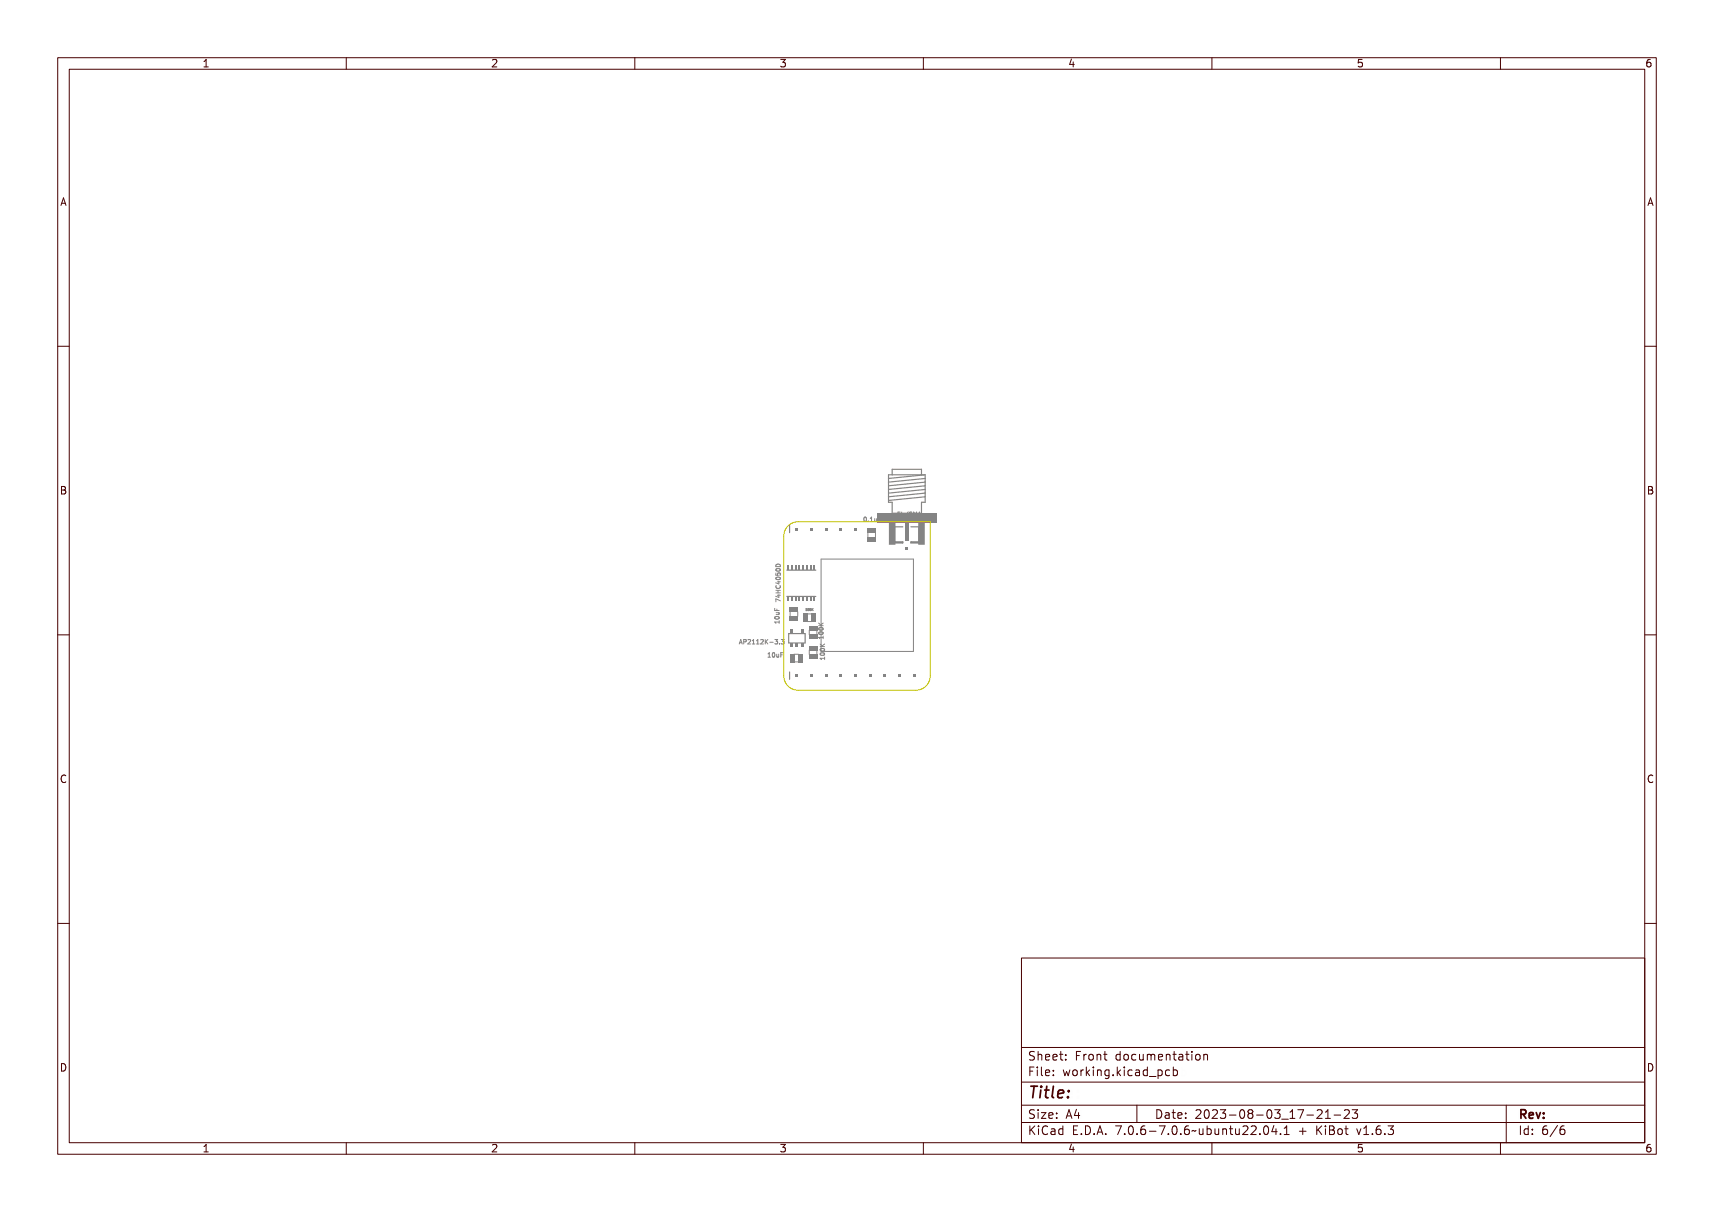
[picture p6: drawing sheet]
<svg xmlns="http://www.w3.org/2000/svg" width="297mm" height="210mm" viewBox="0 0 297 210" stroke-linecap="round" stroke-linejoin="round" font-family="sans-serif">
<g fill="none" stroke="#848484" stroke-width=".17">
<path d="M134.5 97.9a.42 .42 0 0 1 .5-.1 .42 .42 0 0 1 .2 .4h-.8zM134.6 99.6l.4-.1 .2 .1a.37 .37 0 0 1-.3 .4 .37 .37 0 0 1-.4-.4zM134.6 99.7a.34 .34 0 0 1 .6 .1 .34 .34 0 0 1-.6-.1zM134.6 99l.3-.1a.35 .35 0 0 1 .3 .5h-.7zM134.6 99h.4l.2 .3h-.6zM149.6 89.7h.1a.37 .37 0 0 1 .4 .3 .37 .37 0 0 1-.4 .4l-.1-.2zM149.8 89.7a.31 .31 0 0 1 .2 .3 .31 .31 0 0 1-.2 .3zM150.4 90.3h.1v.1h-.1zM150.9 89.7l.3-.1v.7l.1 .1h-.4l.2-.1v-.6l-.2 .1zM151.5 89.8h.1l.1 .5 .2-.5v.6l-.1-.1a.18 .18 0 0 1-.2 .1 .18 .18 0 0 1-.1-.2zM152.1 89.6h.5l-.4 .1v.3h.3h-.3v.4h-.1zM154.9 89l.1 .4h.3"/>
<path d="M155.3 89v.5M155.6 89l.2 .4 .2-.4v.5l-.1-.1a.17 .17 0 0 1-.2 .1 .17 .17 0 0 1-.1-.2zM156.2 88.8h.4l-.3 .1v.2h.3l-.3 .1v.3h-.1zM156.8 88.8h.1v.6l.4 .1h-.5zM157.7 88.8h.1l-.4 .8zM158 88.8h.4v.1h-.3v.1a.27 .27 0 0 1 .3 .3 .27 .27 0 0 1-.4 .2v-.1h.1a.16 .16 0 0 0 .2-.2 .16 .16 0 0 0-.2-.1zM158.5 88.8h.2l.1 .3 .1-.3h.1v.7v-.6l-.2 .3-.2-.3v.6h-.1zM159.3 88.8h.1l.3 .7-.2-.2h-.2l-.2 .2zM159.4 88.9l.1 .3h-.2zM128.2 110.9h.2l.2 .7-.2-.2h-.2l-.2 .2zM128.3 110.9l.1 .4h-.2zM128.7 110.9h.2a.24 .24 0 0 1 .3 .3 .24 .24 0 0 1-.4 .1v.3h-.1z"/>
<path d="M128.8 110.9h.1a.14 .14 0 0 1 .2 .2 .14 .14 0 0 1-.2 .1h-.1zM129.3 110.9h.1a.29 .29 0 0 1 .4 .2 .29 .29 0 0 1-.3 .3l-.1 .1 .4 .1h-.5l.4-.5-.1-.2-.3 .1zM130 110.9h.3v.6l.1 .1h-.4l.2-.1v-.5h-.2zM130.6 110.9h.3v.6l.1 .1h-.4l.2-.1v-.5h-.2zM131.2 110.9h.1a.29 .29 0 0 1 .3 .2 .29 .29 0 0 1-.2 .3l-.1 .1 .4 .1h-.5l.3-.5v-.2l-.3 .1zM131.8 110.9h.1v.3l.5-.3-.3 .3 .3 .4h-.2l-.2-.4-.1 .4h-.1zM132.5 111.3l.3 .1zM133.1 110.9a.21 .21 0 0 1 .3 0 .21 .21 0 0 1 0 .3 .23 .23 0 0 1 0 .4 .23 .23 0 0 1-.3-.1h.1a.17 .17 0 0 0 .2-.1 .17 .17 0 0 0-.2-.1v-.1a.16 .16 0 0 0 .2-.1 .16 .16 0 0 0-.1-.2 .16 .16 0 0 0-.2 .1zM133.4 113.2l.3-.1v.7l.2 .1h-.5l.2-.1v-.6l-.2 .1zM133.9 111.5h.1v.1h-.1zM134.1 113.2a.37 .37 0 0 1 .4 .3 .37 .37 0 0 1-.4 .4l-.1-.2zM134.2 113.2a.31 .31 0 0 1 .2 .3 .31 .31 0 0 1-.2 .3z"/>
<path d="M134.3 107.8h.7v-.2v.4v-.1h-.6v.2h-.1zM134.3 105.7l.1 .4h.2l.1-.3v.3h.3v.1h-.7zM134.3 110.9h.1a.21 .21 0 0 1 .3 0 .21 .21 0 0 1-.1 .3 .23 .23 0 0 1 .1 .4 .23 .23 0 0 1-.4-.1h.1a.17 .17 0 0 0 .3-.1 .17 .17 0 0 0-.3-.1v-.1a.16 .16 0 0 0 .2-.1 .16 .16 0 0 0-.1-.2 .16 .16 0 0 0-.2 .1zM134.4 107.1l.4-.1 .2 .1a.37 .37 0 0 1-.3 .4 .37 .37 0 0 1-.4-.4zM134.4 107.2a.34 .34 0 0 1 .6 .1 .34 .34 0 0 1-.6-.1zM134.5 106.4h.5v.1a.18 .18 0 0 1 .1 .2 .18 .18 0 0 1-.3 .1h-.3v-.1h.4v-.2h-.4zM134.5 103.9l.7 .2v.1l-.6-.2-.1 .3zM134.5 103.3l.6-.1 .1 .2h-.1v.3h-.1l-.5-.3zM134.5 102.6h.7v.1h-.3v.3h.3v.1h-.7v-.1h.3v-.3h-.3zM134.5 101.5l.6-.1 .1 .2h-.1v.3h-.1l-.5-.3zM134.5 100.2l.1 .3h.2a.25 .25 0 0 1 .1-.3 .25 .25 0 0 1 .3 .1 .25 .25 0 0 1-.1 .3 .2 .2 0 0 0 .1-.3 .2 .2 0 0 0-.3 0 .2 .2 0 0 0 0 .3h-.4zM134.5 102h.1a.26 .26 0 0 0 .3 .4 .26 .26 0 0 0 .2-.4h.1a.37 .37 0 0 1-.3 .5 .37 .37 0 0 1-.4-.5z"/>
<path d="M134.6 100.8h.4l.2 .1a.37 .37 0 0 1-.3 .3 .37 .37 0 0 1-.4-.3zM134.6 100.9a.34 .34 0 0 1 .6 .2 .34 .34 0 0 1-.6-.2zM134.6 103.4h.4v.3zM134.6 101.6h.4v.2zM134.7 113.3l.2 .5 .2-.5v.6l-.1-.1a.18 .18 0 0 1-.2 .1 .18 .18 0 0 1-.1-.2zM135.3 113.1h.4l-.3 .1v.3h.3h-.3v.4h-.1zM135.4 110.8h.5l-.3 .3 .2 .1v.3h-.4M139.6 105.8h.2M139.7 105.4l-.1 .1M139.9 105.5h.1l.1 .3h-.2zM140.2 105.5l.1 .3zM140.5 105.5l.1 .3z"/>
<path d="M140.7 105.5l.1 .1 .2-.1-.1 .1 .1 .2-.2-.2-.1 .2zM141.9 109.9h.7l.1-.2v.5l-.1-.2h-.6v.2h-.1zM141.9 107.8l.3 .3 .5-.3v.1l-.4 .3 .4 .1h-.8h.3zM142 110.5l.1 .2M142 109.2l.5-.1 .2 .2a.37 .37 0 0 1-.4 .3 .37 .37 0 0 1-.4-.3zM142 108.6l.5-.1 .2 .1a.37 .37 0 0 1-.4 .4 .37 .37 0 0 1-.4-.4zM142 109.3a.34 .34 0 0 1 .6 .1 .34 .34 0 0 1-.6-.1zM142 108.7a.34 .34 0 0 1 .6 .1 .34 .34 0 0 1-.6-.1zM142.1 111.6l.5 .4M142.2 114.1h.6l.1-.2v.4l-.1-.1h-.5v.1h-.1zM142.2 112l.3 .3 .4-.3v.1l-.4 .2 .4 .1v.1h-.7v-.1h.3zM142.2 113.4l.5-.1 .2 .1a.37 .37 0 0 1-.4 .4 .37 .37 0 0 1-.3-.4z"/>
<path d="M142.2 112.7h.5l.2 .1a.37 .37 0 0 1-.4 .4 .37 .37 0 0 1-.3-.4zM142.2 113.5a.34 .34 0 0 1 .6 .1 .34 .34 0 0 1-.6-.1zM142.2 112.8a.34 .34 0 0 1 .6 .2 .34 .34 0 0 1-.6-.2zM142.6 110.2v.5M142.9 111.6l-.5 .3"/>
<circle cx="134.9" cy="99.7" r=".07"/>
<circle cx="149.8" cy="90" r=".07"/>
<circle cx="134.2" cy="113.5" r=".07"/>
<circle cx="134.7" cy="107.2" r=".07"/>
<circle cx="134.9" cy="101" r=".07"/>
<circle cx="140.2" cy="105.6" r=".17"/>
<circle cx="140.3" cy="105.6" r=".03"/>
<circle cx="140.5" cy="105.6" r=".17"/>
<circle cx="140.6" cy="105.6" r=".03"/>
<circle cx="142.3" cy="109.4" r=".07"/>
<circle cx="142.3" cy="108.7" r=".07"/>
<circle cx="142.5" cy="113.5" r=".07"/>
<circle cx="142.5" cy="112.9" r=".07"/>
</g>
<path d="M136.8 91v1.3" fill="none" stroke="#848484" stroke-width=".2"/>
<g fill="#848484">
<path d="M137.8 91.4h.5v.5h-.5z" fill-rule="evenodd"/>
<path d="M140.4 91.4h.5v.5h-.5z" fill-rule="evenodd"/>
<path d="M142.9 91.4h.5v.5h-.5z" fill-rule="evenodd"/>
<path d="M145.5 91.4h.5v.5h-.5z" fill-rule="evenodd"/>
<path d="M148 91.4h.5v.5h-.5z" fill-rule="evenodd"/>
</g>
<path d="M139.9 107.7h.7M139.9 106.4h.7" fill="none" stroke="#848484" stroke-width=".17"/>
<g fill="#848484">
<path d="M140.6 106.3h.7v1.5h-.7z" fill-rule="evenodd"/>
<path d="M139.1 106.3h.8v1.5h-.8z" fill-rule="evenodd"/>
</g>
<path d="M142.3 96.9h16v16h-16zM137.6 113.4h.7M137.6 114.7h.7" fill="none" stroke="#848484" stroke-width=".17"/>
<g fill="#848484">
<path d="M136.9 113.3h.7v1.4h-.7z" fill-rule="evenodd"/>
<path d="M138.3 113.3h.8v1.4h-.8z" fill-rule="evenodd"/>
</g>
<path d="M140.2 112.6v.8M141.5 112.6v.8" fill="none" stroke="#848484" stroke-width=".17"/>
<g fill="#848484">
<path d="M140.2 111.9h1.4v.8h-1.4z" fill-rule="evenodd"/>
<path d="M140.2 113.4h1.4v.7h-1.4z" fill-rule="evenodd"/>
</g>
<g fill="none" stroke="#848484" stroke-width=".2">
<path d="M154 82.3h6.3v4.7h-.6v1.9h-5.1v-1.9h-.6zM154.6 82.3v-1h5.1v1M155.1 94h1.3M156.4 91.3h-1.4v2.8h1.4v-.2h-1.4M157.8 91.3h1.4v2.8h-1.4v-.2h1.4M157.8 94h1.3M160.3 82.3l-6.3 .6M160.3 82.9l-6.3 .6M160.3 83.5l-6.3 .7M160.3 84.2l-6.3 .6M160.3 84.8l-6.3 .6M160.3 85.4l-6.3 .7"/>
<path d="M160.3 86.1l-6.3 .6"/>
</g>
<g fill="#848484">
<path d="M156.8 90.5h.7v3.2h-.7z" fill-rule="evenodd"/>
<path d="M152 88.9h10.3v1.7h-10.3z" fill-rule="evenodd"/>
<path d="M154 88.9h6.2v5.5h-1.1v-3.8h-3.9v3.8h-1.2z" fill-rule="evenodd"/>
</g>
<path d="M136.7 109.8h2.8v1.6h-2.8z" fill="none" stroke="#848484" stroke-width=".2"/>
<g fill="#848484">
<path d="M136.9 109.1h.5v.6h-.5z" fill-rule="evenodd"/>
<path d="M136.9 111.4h.5v.7h-.5z" fill-rule="evenodd"/>
<path d="M137.8 111.4h.5v.7h-.5z" fill-rule="evenodd"/>
<path d="M138.8 109.1h.5v.6h-.5z" fill-rule="evenodd"/>
<path d="M138.8 111.4h.5v.7h-.5z" fill-rule="evenodd"/>
</g>
<path d="M136.9 106v.8M138.2 106v.8" fill="none" stroke="#848484" stroke-width=".17"/>
<g fill="#848484">
<path d="M136.9 105.3h1.4v.8h-1.4z" fill-rule="evenodd"/>
<path d="M136.9 106.8h1.4v.7h-1.4z" fill-rule="evenodd"/>
<path d="M156.9 94.8h.5v.6h-.5z" fill-rule="evenodd"/>
</g>
<path d="M136.3 98.8h5.1M136.3 103.3h5.1" fill="none" stroke="#848484" stroke-width=".2"/>
<g fill="#848484">
<path d="M141 103.3h.2v.9h-.2z" fill-rule="evenodd"/>
<path d="M141 97.9h.2v.9h-.2z" fill-rule="evenodd"/>
<path d="M140.4 103.3h.2v.9h-.2z" fill-rule="evenodd"/>
<path d="M140.4 97.9h.2v.9h-.2z" fill-rule="evenodd"/>
<path d="M139.7 103.3h.2v.9h-.2z" fill-rule="evenodd"/>
<path d="M139.7 97.9h.2v.9h-.2z" fill-rule="evenodd"/>
<path d="M139.1 103.3h.2v.9h-.2z" fill-rule="evenodd"/>
<path d="M139.1 97.9h.2v.9h-.2z" fill-rule="evenodd"/>
<path d="M138.4 103.3h.2v.9h-.2z" fill-rule="evenodd"/>
<path d="M138.4 97.9h.2v.9h-.2z" fill-rule="evenodd"/>
<path d="M137.8 103.3h.2v.9h-.2z" fill-rule="evenodd"/>
<path d="M137.8 97.9h.2v.9h-.2z" fill-rule="evenodd"/>
<path d="M137.1 103.3h.2v.9h-.2z" fill-rule="evenodd"/>
<path d="M137.1 97.9h.2v.9h-.2z" fill-rule="evenodd"/>
<path d="M136.5 103.3h.2v.9h-.2z" fill-rule="evenodd"/>
<path d="M136.5 97.9h.2v.9h-.2z" fill-rule="evenodd"/>
</g>
<path d="M150.4 92.3v.8M151.7 92.3v.7" fill="none" stroke="#848484" stroke-width=".17"/>
<g fill="#848484">
<path d="M150.3 93h1.5v.8h-1.5z" fill-rule="evenodd"/>
<path d="M150.3 91.6h1.5v.7h-1.5z" fill-rule="evenodd"/>
</g>
<path d="M140.2 109.2v.8" fill="none" stroke="#848484" stroke-width=".17"/>
<g fill="#848484">
<path d="M140.2 108.5h1.4v.7h-1.4z" fill-rule="evenodd"/>
<path d="M140.2 109.9h1.4v.8h-1.4z" fill-rule="evenodd"/>
</g>
<path d="M136.8 116.4v1.3" fill="none" stroke="#848484" stroke-width=".2"/>
<g fill="#848484">
<path d="M137.8 116.8h.5v.5h-.5z" fill-rule="evenodd"/>
<path d="M140.4 116.8h.5v.5h-.5z" fill-rule="evenodd"/>
<path d="M142.9 116.8h.5v.5h-.5z" fill-rule="evenodd"/>
<path d="M145.5 116.8h.5v.5h-.5z" fill-rule="evenodd"/>
<path d="M148 116.8h.5v.5h-.5z" fill-rule="evenodd"/>
<path d="M150.5 116.8h.5v.5h-.5z" fill-rule="evenodd"/>
<path d="M153.1 116.8h.5v.5h-.5z" fill-rule="evenodd"/>
<path d="M155.6 116.8h.5v.5h-.5z" fill-rule="evenodd"/>
<path d="M158.2 116.8h.5v.5h-.5z" fill-rule="evenodd"/>
</g>
<path d="M136.8 91l1-.5 .5-.1h22.9v26.7a2.54 2.54 0 0 1-2.5 2.5h-20.4a2.54 2.54 0 0 1-2.5-2.5v-24.2a2.54 2.54 0 0 1 1-1.9z" fill="none" stroke="#c2c200" stroke-width=".17"/>
<g fill="none" stroke="#480000" stroke-width=".17">
<path d="M10 10h277v190h-277zM12 12h273v186h-273zM60 10v2M110 10v2M160 10v2M210 10v2M260 10v2M10 60h2M285 60h2M10 110h2M285 110h2M10 160h2"/>
<path d="M285 160h2M177 166h108v32h-108zM60 198v2M110 198v2M160 198v2M177 181.5h108M177 187.5h108M177 191.5h108M177 194.5h108M178.1 195.2h.2v.6l.6-.6h.3l-.6 .6 .6 .8h-.2l-.5-.7-.2 .2v.5h-.2zM178.2 185h.9v.2h-.7v.4h.6v.2h-.6v.7h-.2zM178.3 182.4l.5-.1h.2v.2a.31 .31 0 0 0-.5-.1 .31 .31 0 0 0 0 .5 .5 .5 0 0 1 .6 .6 .5 .5 0 0 1-.8 .2l-.1-.2a.34 .34 0 0 0 .4 .1 .34 .34 0 0 0 .1-.5 .47 .47 0 0 1-.5-.2 .47 .47 0 0 1 .1-.5z"/>
<path d="M178.3 192.5l.5-.1h.2v.2a.31 .31 0 0 0-.5-.1 .31 .31 0 0 0 0 .5 .5 .5 0 0 1 .6 .6 .5 .5 0 0 1-.8 .2l-.1-.2a.34 .34 0 0 0 .4 .1 .34 .34 0 0 0 .1-.5 .47 .47 0 0 1-.5-.2 .47 .47 0 0 1 .1-.5zM179.4 182.2h.2v.6a.35 .35 0 0 1 .4-.1 .35 .35 0 0 1 .2 .4v.6h-.2v-.8h-.4v.8h-.2zM179.5 185.4h.4v.9h.4v.2h-.9v-.2h.3v-.8h-.2zM179.5 192.8h.4v.9h.4v.1h-.9v-.1h.3v-.8h-.2zM179.5 195.6h.4v.9h.4v.1h-.9v-.1h.3v-.8h-.2zM179.7 184.9h.2v.3h-.2zM179.7 192.3h.2v.3h-.2zM179.7 195.1h.2v.3h-.2zM180.6 184.9h.4v1.3l.4 .1v.2l-.5-.2v-1.2h-.3zM180.6 192.8h.8v.1l-.6 .8h.6v.1h-.8v-.1l.6-.8h-.6zM180.7 182.8a.49 .49 0 0 1 .6-.1 .49 .49 0 0 1 .2 .5h-.8a.42 .42 0 0 0 .3 .4 .42 .42 0 0 0 .4-.1v.2a.6 .6 0 0 1-.8-.1 .6 .6 0 0 1 .1-.8zM180.7 195.4l.5-.2h.3v.2a.43 .43 0 0 0-.6 0 .43 .43 0 0 0-.2 .5 .43 .43 0 0 0 .2 .5 .43 .43 0 0 0 .6 0v.2a.66 .66 0 0 1-.8-.1 .66 .66 0 0 1-.1-.8z"/>
<path d="M180.8 182.9l.4-.1 .1 .3h-.6zM181.8 195.6h.2a.45 .45 0 0 1 .5 0 .45 .45 0 0 1 .1 .4v.6h-.1v-.1a.38 .38 0 0 1-.5 .2 .38 .38 0 0 1-.2-.5 .38 .38 0 0 1 .4-.2h.3a.35 .35 0 0 0-.3-.4 .35 .35 0 0 0-.4 .2zM181.9 182.8a.49 .49 0 0 1 .6-.1 .49 .49 0 0 1 .2 .5h-.8a.42 .42 0 0 0 .3 .4 .42 .42 0 0 0 .5-.1v.2a.6 .6 0 0 1-.9-.1 .6 .6 0 0 1 .1-.8zM181.9 185.5a.49 .49 0 0 1 .6-.1 .49 .49 0 0 1 .2 .5h-.8a.42 .42 0 0 0 .3 .4 .42 .42 0 0 0 .5-.1v.2a.6 .6 0 0 1-.9-.1 .6 .6 0 0 1 .1-.8zM181.9 192.9a.49 .49 0 0 1 .6-.1 .49 .49 0 0 1 .2 .5h-.8a.42 .42 0 0 0 .3 .4 .42 .42 0 0 0 .5-.1v.2a.6 .6 0 0 1-.9-.1 .6 .6 0 0 1 .1-.8zM182 196.2l.5-.1a.31 .31 0 0 1-.2 .4 .31 .31 0 0 1-.4-.1zM182 182.9l.4-.1 .1 .3h-.6zM182 185.6l.4-.1 .1 .3h-.6zM182 193l.4-.1 .1 .3h-.6zM183 195.7l.4-.2 .2 .2v-.6h.2v1.5h-.2v-.1a.42 .42 0 0 1-.5 .1 .42 .42 0 0 1-.2-.5zM183.2 195.8l.1-.1a.4 .4 0 0 1 .3 .4 .4 .4 0 0 1-.3 .4l-.2-.2zM183.2 182.3h.2v.4h.4v.1h-.4l.1 .8h.3v.1h-.2a.3 .3 0 0 1-.4-.3v-.6h-.3v-.1h.3z"/>
<path d="M183.3 185.4h.2v.3h-.2zM183.3 186.2h.2v.3h-.2zM183.3 192.8h.2v.3h-.2zM183.3 193.6h.2v.2h-.2zM184.5 182.7h.2v.3h-.2zM184.5 183.5h.2v.2h-.2zM185.2 185.4h.2l.2 .8 .1-.5h.2l.2 .5 .1-.8h.2l-.2 1.1h-.2l-.2-.7-.2 .7h-.1zM185.4 195.2h.9v.2h-.7v.4h.6v.2h-.6v.5h.7v.1h-.9zM185.7 192.4h.2l.5 1.4h-.2l-.1-.3h-.5l-.1 .3h-.2zM185.8 192.6l.2 .7h-.4zM186.6 182.3h.9v.2h-.7v.4h.6v.2h-.6v.6h-.2zM186.7 185.5a.52 .52 0 0 1 .8 .4 .52 .52 0 0 1-.8 .4l-.1-.4z"/>
<path d="M186.8 185.6l.1-.1a.39 .39 0 0 1 .4 .4 .39 .39 0 0 1-.4 .4l-.1-.2zM186.9 196.4h.2v.2h-.2zM187.1 192.4h.2v.9h.2v.2h-.2v.3h-.2v-.3h-.6v-.2zM187.1 192.6v.7h-.4zM187.8 195.2a.76 .76 0 0 1 .9 .7 .76 .76 0 0 1-.9 .7zM188 195.4a.57 .57 0 0 1 .5 .5 .57 .57 0 0 1-.5 .6zM188 182.7h.2v.2a.3 .3 0 0 1 .3-.3 .3 .3 0 0 1 .3 .3 .37 .37 0 0 0-.5-.1 .37 .37 0 0 0-.1 .4v.5h-.2zM188 185.4h.2v.2a.3 .3 0 0 1 .3-.3 .3 .3 0 0 1 .3 .3 .37 .37 0 0 0-.5-.1 .37 .37 0 0 0-.1 .4v.6h-.2zM189.1 184.9h.1v.9l.5-.4h.2l-.4 .4 .5 .7h-.2l-.4-.6-.2 .1v.5h-.1zM189.1 182.8a.52 .52 0 0 1 .8 .4 .52 .52 0 0 1-.8 .4l-.1-.4zM189.2 182.9l.1-.1a.39 .39 0 0 1 .4 .4 .39 .39 0 0 1-.4 .4l-.1-.2zM189.3 196.4h.3v.2h-.3z"/>
<path d="M190.2 182.7h.2v.1a.35 .35 0 0 1 .4-.1 .35 .35 0 0 1 .3 .4v.6h-.2l-.1-.8h-.3l-.1 .8h-.2zM190.3 185.4h.4v.9h.4v.2h-.9v-.2h.4v-.8h-.3zM190.5 195.2h.3l.4 1.4h-.2l-.1-.3h-.5l-.1 .3h-.2zM190.6 184.9h.1v.3h-.1zM190.6 195.4l.2 .7h-.4zM191.4 185.4h.2v.1a.35 .35 0 0 1 .4-.1 .35 .35 0 0 1 .3 .4v.7h-.2l-.1-.9h-.3l-.1 .9h-.2zM191.7 182.3h.1v.4h.4v.1h-.4l.1 .8h.3v.1h-.2a.3 .3 0 0 1-.3-.3v-.6h-.3v-.1h.3zM191.7 196.4h.3v.2h-.3zM192.7 185.5l.3-.2 .3 .2v-.1h.2v1a.53 .53 0 0 1-.8 .4v-.2a.36 .36 0 0 0 .4 .1 .36 .36 0 0 0 .2-.4l-.1 .1a.53 .53 0 0 1-.7-.3 .53 .53 0 0 1 .2-.6zM192.8 185.6l.1-.1a.39 .39 0 0 1 .4 .4 .39 .39 0 0 1-.4 .4l-.1-.2zM193.8 195.2h.9l-.5 1.4h-.2l.5-1.2h-.7zM193.9 182.8l.3-.2 .3 .2v-.6h.2v1.5h-.2v-.1a.42 .42 0 0 1-.6 .1 .42 .42 0 0 1-.1-.5z"/>
<path d="M194.1 182.8a.4 .4 0 0 1 .4 .4 .4 .4 0 0 1-.4 .4l-.2-.4zM194.1 186.2h.3v.3h-.3zM195.1 184.9h.2v.9l.4-.4h.3l-.5 .4 .5 .7h-.2l-.4-.6-.1 .1v.5h-.2zM195.1 182.8a.52 .52 0 0 1 .8 .4 .52 .52 0 0 1-.8 .4l-.1-.4zM195.2 182.9l.1-.1a.39 .39 0 0 1 .4 .4 .39 .39 0 0 1-.4 .4l-.1-.2zM195.3 196.4h.3v.2h-.3zM196.3 185.4h.5v.9h.3v.2h-.9v-.2h.4v-.8h-.3zM196.3 195.4a.5 .5 0 0 1 .7-.1 .5 .5 0 0 1 .1 .6 .52 .52 0 0 1-.4 .8 .52 .52 0 0 1-.5-.8zM196.4 182.8a.39 .39 0 0 1 .4-.2 .39 .39 0 0 1 .3 .3 .4 .4 0 0 0-.6 0 .4 .4 0 0 0 0 .6 .4 .4 0 0 0 .6 0 .41 .41 0 0 1-.4 .3 .41 .41 0 0 1-.4-.3v-.5zM196.5 195.4a.57 .57 0 0 1 .4 .9l-.3 .2a.86 .86 0 0 1-.1-1.1zM196.6 184.9h.2v.3h-.2zM197 191.5v3"/>
<path d="M197.4 182.7h.2v.8l.2 .1 .3-.2v-.7h.2v1h-.2v-.1a.35 .35 0 0 1-.4 .2 .35 .35 0 0 1-.3-.5zM197.6 185.5a.39 .39 0 0 1 .4-.2 .39 .39 0 0 1 .3 .3 .4 .4 0 0 0-.6 0 .4 .4 0 0 0 0 .6 .4 .4 0 0 0 .6 0 .41 .41 0 0 1-.4 .3 .41 .41 0 0 1-.4-.3v-.5zM197.7 196.4h.3v.2h-.3zM198.6 182.7h.1l.2-.1a.22 .22 0 0 0 .2 .2 .22 .22 0 0 0 .2-.2l.2 .3 .1 .8h-.2v-.8l-.1-.1-.2 .1v.8h-.1v-.8l-.2-.1-.1 .1v.8h-.1zM198.7 185.4h.1a.45 .45 0 0 1 .5 0 .45 .45 0 0 1 .2 .4v.7h-.2v-.2a.38 .38 0 0 1-.5 .2 .38 .38 0 0 1-.2-.5 .38 .38 0 0 1 .5-.2h.2a.35 .35 0 0 0-.3-.4 .35 .35 0 0 0-.3 .2zM198.7 195.4l.5-.2h.2v.2a.43 .43 0 0 0-.5 0 .43 .43 0 0 0-.1 .5 .48 .48 0 0 1 .7 0 .48 .48 0 0 1-.1 .7 .48 .48 0 0 1-.7-.1l-.1-.6zM198.8 186l.5-.1a.31 .31 0 0 1-.1 .4 .31 .31 0 0 1-.4-.1zM198.9 195.9a.29 .29 0 0 1 .4 .1 .29 .29 0 0 1-.1 .4 .29 .29 0 0 1-.4-.1zM199.9 185.5l.3-.2 .3 .2v-.6h.2v1.6h-.2v-.2a.42 .42 0 0 1-.5 .1 .42 .42 0 0 1-.2-.5zM199.9 182.8a.49 .49 0 0 1 .6-.1 .49 .49 0 0 1 .2 .5h-.7a.42 .42 0 0 0 .2 .4 .42 .42 0 0 0 .5-.1v.2a.6 .6 0 0 1-.8-.1 .6 .6 0 0 1 0-.8zM200 196h.5v.2h-.5zM200 185.6l.1-.1a.39 .39 0 0 1 .4 .4 .39 .39 0 0 1-.4 .4l-.1-.2z"/>
<path d="M200.1 182.9l.3-.1 .2 .3h-.6zM200.1 192.4a.76 .76 0 0 1 1 .7 .76 .76 0 0 1-1 .7zM200.3 192.6a.57 .57 0 0 1 .6 .5 .57 .57 0 0 1-.6 .6zM200.9 186.8l1.2 .1zM201 195.2h.9l-.5 1.4h-.2l.5-1.2h-.7zM201.1 182.7h.1v.1a.35 .35 0 0 1 .5-.1 .35 .35 0 0 1 .2 .4v.6h-.2v-.8h-.4l-.1 .8h-.1zM201.4 192.8h.2a.45 .45 0 0 1 .5 0 .45 .45 0 0 1 .1 .4v.6h-.1v-.1a.38 .38 0 0 1-.5 .2 .38 .38 0 0 1-.2-.5 .38 .38 0 0 1 .4-.2h.3a.35 .35 0 0 0-.3-.4 .35 .35 0 0 0-.4 .2zM201.6 193.4l.5-.1a.31 .31 0 0 1-.2 .4 .31 .31 0 0 1-.4-.1zM202.2 185.4h.2v.1a.46 .46 0 0 1 .6 0 .46 .46 0 0 1 .1 .6 .39 .39 0 0 1-.2 .4 .39 .39 0 0 1-.5-.2v.6h-.2zM202.5 182.3h.2v.4h.4v.1h-.4v.8h.4v.1h-.2a.3 .3 0 0 1-.4-.3v-.6h-.3v-.1h.3zM202.5 185.6l.1-.1a.4 .4 0 0 1 .4 .4 .4 .4 0 0 1-.4 .4l-.2-.2zM202.5 196.4h.3v.2h-.3z"/>
<path d="M202.8 192.4h.2v.4h.4v.1h-.4l.1 .8h.3v.1h-.2a.3 .3 0 0 1-.4-.3v-.6h-.3v-.1h.3zM203.5 182.7h.2a.45 .45 0 0 1 .4 0 .45 .45 0 0 1 .2 .4v.6h-.2v-.1a.38 .38 0 0 1-.5 .2 .38 .38 0 0 1-.2-.5 .38 .38 0 0 1 .5-.2h.2a.35 .35 0 0 0-.2-.4 .35 .35 0 0 0-.4 .2zM203.5 195.4a.5 .5 0 0 1 .7-.1 .5 .5 0 0 1 .1 .6 .52 .52 0 0 1-.4 .8 .52 .52 0 0 1-.5-.8zM203.6 185.5a.39 .39 0 0 1 .4-.2 .39 .39 0 0 1 .3 .3 .4 .4 0 0 0-.5 0 .4 .4 0 0 0 0 .6 .4 .4 0 0 0 .5 0 .41 .41 0 0 1-.4 .3 .41 .41 0 0 1-.4-.3v-.5zM203.7 183.3l.4-.1a.31 .31 0 0 1-.1 .4 .31 .31 0 0 1-.4-.1zM203.7 195.4a.57 .57 0 0 1 .4 .9l-.2 .2a.86 .86 0 0 1-.2-1.1zM203.9 192.9a.49 .49 0 0 1 .6-.1 .49 .49 0 0 1 .2 .5h-.8a.42 .42 0 0 0 .3 .4 .42 .42 0 0 0 .5-.1v.2a.6 .6 0 0 1-.9-.1 .6 .6 0 0 1 .1-.8zM204 193l.4-.1 .1 .3h-.6zM204.7 184.9h.1v.6a.45 .45 0 0 1 .7 0 .45 .45 0 0 1 0 .6 .39 .39 0 0 1-.2 .4 .39 .39 0 0 1-.5-.2v.2h-.1zM204.9 182.3h.2v.4h.4v.1h-.4v.8h.4v.1h-.2a.3 .3 0 0 1-.4-.3v-.6h-.3v-.1h.3zM204.9 185.6l.1-.1a.39 .39 0 0 1 .4 .4 .39 .39 0 0 1-.4 .4l-.1-.2zM204.9 196.4h.3v.2h-.3z"/>
<path d="M205.3 192.8h.2v.3h-.2zM205.3 193.6h.2v.2h-.2zM205.9 182.7h.5v.9h.3v.1h-.9v-.1h.4v-.8h-.3zM205.9 195.4l.5-.2h.2v.2a.43 .43 0 0 0-.5 0 .43 .43 0 0 0-.1 .5 .48 .48 0 0 1 .7 0 .48 .48 0 0 1-.1 .7 .48 .48 0 0 1-.7-.1l-.1-.6zM206.1 195.9a.29 .29 0 0 1 .4 .1 .29 .29 0 0 1-.1 .4 .29 .29 0 0 1-.4-.1zM206.2 182.2h.2v.3h-.2zM207 196l.3-.1 .5 .1 .2-.1a.38 .38 0 0 1-.7 .2l-.3 .1zM207.1 182.8a.52 .52 0 0 1 .8 .4 .52 .52 0 0 1-.8 .4l-.1-.4zM207.3 182.9l.1-.1a.39 .39 0 0 1 .4 .4 .39 .39 0 0 1-.4 .4l-.2-.2zM207.4 192.5a.53 .53 0 0 1 .8 .1 .53 .53 0 0 1-.3 .7l-.3 .4h.7v.1h-.9v-.1l.3-.4a.49 .49 0 0 0 .2-.7l-.5 .1zM208.3 182.7h.1v.1a.35 .35 0 0 1 .5-.1 .35 .35 0 0 1 .2 .4v.6h-.2v-.8h-.4l-.1 .8h-.1zM208.3 195.6h.1l.1 .8 .2 .1 .2-.2v-.7h.2v1h-.2v-.1a.35 .35 0 0 1-.4 .2 .35 .35 0 0 1-.2-.5z"/>
<path d="M208.7 192.6a.5 .5 0 0 1 .6-.1 .5 .5 0 0 1 .2 .6 .52 .52 0 0 1-.5 .8 .52 .52 0 0 1-.4-.8zM208.9 192.6a.57 .57 0 0 1 .4 .9l-.3 .2a.86 .86 0 0 1-.1-1.1zM209.5 195.1h.2v.6a.45 .45 0 0 1 .6-.1 .45 .45 0 0 1 .1 .7 .39 .39 0 0 1-.3 .4 .39 .39 0 0 1-.4-.2v.1h-.2zM209.7 195.8l.1-.1a.4 .4 0 0 1 .4 .4 .4 .4 0 0 1-.4 .4l-.1-.2zM209.8 192.5a.53 .53 0 0 1 .8 .1 .53 .53 0 0 1-.3 .7l-.3 .4h.7v.1h-.9v-.1l.3-.4a.49 .49 0 0 0 .2-.7l-.5 .1zM210 198v2M210.7 195.6h.2v.8l.2 .1 .2-.2v-.7h.2v1h-.2v-.1a.35 .35 0 0 1-.4 .2 .35 .35 0 0 1-.2-.5zM211 192.4a.46 .46 0 0 1 .6 0 .46 .46 0 0 1 .1 .6l-.1 .1a.45 .45 0 0 1 .2 .6 .45 .45 0 0 1-.6 .2l-.2-.1v-.2a.35 .35 0 0 0 .5 .1 .35 .35 0 0 0 0-.5h-.3v-.2a.28 .28 0 0 0 .4-.1 .28 .28 0 0 0 0-.3 .28 .28 0 0 0-.4 0h-.2zM211.9 195.6h.2v.1a.35 .35 0 0 1 .4-.1 .35 .35 0 0 1 .2 .4v.6h-.2v-.8h-.4v.8h-.2zM212.4 193.2h.5v.2h-.5zM213.3 195.2h.2v.4h.4v.1h-.4v.8h.4v.1h-.2a.3 .3 0 0 1-.4-.3v-.6h-.3v-.1h.3zM213.5 192.6a.5 .5 0 0 1 .6-.1 .5 .5 0 0 1 .2 .6 .52 .52 0 0 1-.5 .8 .52 .52 0 0 1-.4-.8z"/>
<path d="M213.7 192.6a.57 .57 0 0 1 .4 .9l-.3 .2a.86 .86 0 0 1-.1-1.1zM214.3 195.6h.2v.8l.2 .1 .2-.2v-.7h.2v1h-.2v-.1a.35 .35 0 0 1-.4 .2 .35 .35 0 0 1-.2-.5zM214.7 192.5a.41 .41 0 0 1 .7-.1 .41 .41 0 0 1-.2 .7 .42 .42 0 0 1 .2 .6 .42 .42 0 0 1-.7 0 .42 .42 0 0 1 .2-.6l-.3-.2zM215.5 195.3a.53 .53 0 0 1 .8 .1 .53 .53 0 0 1-.3 .7l-.3 .4h.6v.1h-.9v-.1l.4-.4a.49 .49 0 0 0 .2-.8l-.5 .2zM216 193.2h.5v.2h-.5zM216.7 195.3a.53 .53 0 0 1 .8 .1 .53 .53 0 0 1-.3 .7l-.3 .4h.6v.1h-.9v-.1l.4-.4a.49 .49 0 0 0 .2-.8l-.5 .2zM217.1 192.6a.5 .5 0 0 1 .7-.1 .5 .5 0 0 1 .1 .6 .52 .52 0 0 1-.5 .8 .52 .52 0 0 1-.4-.8zM217.3 192.6a.57 .57 0 0 1 .4 .9l-.3 .2a.86 .86 0 0 1-.1-1.1zM218.2 196.4h.2v.2h-.2zM218.2 192.4a.46 .46 0 0 1 .6 0 .46 .46 0 0 1 .1 .6l-.1 .1a.45 .45 0 0 1 .2 .6 .45 .45 0 0 1-.6 .2l-.2-.1v-.2a.35 .35 0 0 0 .5 .1 .35 .35 0 0 0 0-.5h-.3v-.2a.28 .28 0 0 0 .4-.1 .28 .28 0 0 0 0-.3 .28 .28 0 0 0-.4 0h-.2zM219.2 195.4a.5 .5 0 0 1 .6-.1 .5 .5 0 0 1 .2 .6 .52 .52 0 0 1-.5 .8 .52 .52 0 0 1-.5-.8zM219.2 194.2l1.3 .1z"/>
<path d="M219.4 195.4a.57 .57 0 0 1 .3 .9l-.2 .2a.86 .86 0 0 1-.1-1.1zM220.7 192.5l.5-.1v1.3h.3v.1h-.8v-.1h.3v-1.1h-.3zM220.8 195.2h.2v.9h.2v.2h-.2v.3h-.2v-.3h-.6v-.2zM220.8 195.4v.7h-.4zM221.8 196.4h.2v.2h-.2zM221.8 192.4h.9l-.5 1.4h-.2l.5-1.2h-.7zM222.8 195.3l.5-.1v1.3h.3v.1h-.8v-.1h.3v-1.1h-.3zM223.2 193.2h.5v.2h-.5zM224.2 192.5a.53 .53 0 0 1 .8 .1 .53 .53 0 0 1-.3 .7l-.3 .4h.7v.1h-.9v-.1l.3-.4a.49 .49 0 0 0 .2-.7l-.5 .1zM225.4 195.5h.2v.4h.4v.2h-.4v.4h-.2v-.4h-.4v-.2h.4zM225.5 192.5l.5-.1v1.3h.3v.1h-.8v-.1h.3v-1.1h-.3zM226.8 193.2h.5v.2h-.5z"/>
<path d="M227.5 195.2h.2v.6l.6-.6h.2l-.6 .6 .6 .8h-.2l-.5-.7-.1 .2v.5h-.2zM227.8 192.5a.53 .53 0 0 1 .8 .1 .53 .53 0 0 1-.2 .7l-.4 .4h.7v.1h-.9v-.1l.3-.4a.49 .49 0 0 0 .2-.7l-.5 .1zM228.8 195.6h.4v.9h.4v.1h-.9v-.1h.4v-.8h-.3zM229.1 192.4a.46 .46 0 0 1 .6 0 .46 .46 0 0 1 0 .6l-.1 .1a.45 .45 0 0 1 .3 .6 .45 .45 0 0 1-.7 .2l-.2-.1v-.2a.35 .35 0 0 0 .5 .1 .35 .35 0 0 0 0-.5h-.2v-.2a.28 .28 0 0 0 .3-.1 .28 .28 0 0 0 0-.3 .28 .28 0 0 0-.4 0h-.1zM229.1 195.1h.1v.3h-.1zM229.9 195.2h.4a.35 .35 0 0 1 .5 .2 .35 .35 0 0 1-.3 .5 .41 .41 0 0 1 .3 .5 .41 .41 0 0 1-.5 .2h-.4zM230.1 196h.2a.27 .27 0 0 1 .3 .2 .27 .27 0 0 1-.3 .3h-.2zM230.1 195.4h.2a.23 .23 0 0 1 .3 .2 .23 .23 0 0 1-.3 .2h-.2zM231.2 193.2h1.1M231.2 195.7a.52 .52 0 0 1 .8 .4 .52 .52 0 0 1-.8 .4l-.1-.4zM231.3 195.8l.1-.1a.39 .39 0 0 1 .4 .4 .39 .39 0 0 1-.4 .4l-.1-.2zM232.6 195.2h.1v.4h.4v.1h-.4l.1 .8h.3v.1h-.2a.3 .3 0 0 1-.3-.3v-.6h-.3v-.1h.3z"/>
<path d="M233 192.4l.2-.1h.3l.2 .1 .1 .3-.1 .2-.8 .9h.9M234.3 192.3h.9l-.5 .6 .5 .1v.6l-.2 .2h-.5l-.2-.2M234.6 195.6h.2l.3 .9 .4-.9h.2l-.4 1h-.3zM236 195.3l.5-.1v1.3h.3v.1h-.8v-.1h.3v-1.1h-.3zM237.4 196.4h.3v.2h-.3zM238.4 195.4l.5-.2h.2v.2a.43 .43 0 0 0-.5 0 .43 .43 0 0 0-.1 .5 .48 .48 0 0 1 .7 0 .48 .48 0 0 1-.1 .7 .48 .48 0 0 1-.7-.1l-.1-.6zM238.6 195.9a.29 .29 0 0 1 .4 .1 .29 .29 0 0 1-.1 .4 .29 .29 0 0 1-.4-.1zM239.8 196.4h.3v.2h-.3zM240.7 195.2a.46 .46 0 0 1 .6 0 .46 .46 0 0 1 .1 .6l-.1 .1a.45 .45 0 0 1 .2 .6 .45 .45 0 0 1-.6 .2l-.2-.1v-.2a.35 .35 0 0 0 .5 .1 .35 .35 0 0 0 0-.5l-.3-.1v-.1a.28 .28 0 0 0 .4-.1 .28 .28 0 0 0 0-.3 .28 .28 0 0 0-.4 0h-.2zM260 198v2M261 191.5v6.5M263.2 195.2h.8v.2h-.3v1.1h.3v.1h-.8v-.1h.3v-1.1h-.3z"/>
<path d="M264.4 195.7l.3-.2 .3 .2v-.6h.2v1.5h-.2v-.1a.42 .42 0 0 1-.5 .1 .42 .42 0 0 1-.2-.5zM264.6 195.8l.1-.1a.4 .4 0 0 1 .3 .4 .4 .4 0 0 1-.3 .4l-.2-.2zM265.9 195.6h.2v.3h-.2zM265.9 196.4h.2v.2h-.2zM268.1 195.4l.5-.2h.2v.2a.43 .43 0 0 0-.5 0 .43 .43 0 0 0-.2 .5 .48 .48 0 0 1 .7 0 .48 .48 0 0 1-.1 .7 .48 .48 0 0 1-.6-.1l-.2-.6zM268.2 195.9a.29 .29 0 0 1 .4 .1 .29 .29 0 0 1 0 .4 .29 .29 0 0 1-.4-.1zM269.9 195.2h.2l-.8 1.6h-.2zM270.5 195.4l.5-.2h.2v.2a.43 .43 0 0 0-.5 0 .43 .43 0 0 0-.2 .5 .48 .48 0 0 1 .7 0 .48 .48 0 0 1 0 .7 .48 .48 0 0 1-.7-.1l-.1-.6zM270.6 195.9a.29 .29 0 0 1 .4 .1 .29 .29 0 0 1 0 .4 .29 .29 0 0 1-.4-.1z"/>
<circle cx="196.7" cy="195.9" r=".13"/>
<circle cx="203.9" cy="195.9" r=".13"/>
<circle cx="209" cy="193.1" r=".13"/>
<circle cx="213.8" cy="193.1" r=".13"/>
<circle cx="215" cy="193.4" r=".29"/>
<circle cx="215" cy="192.8" r=".25"/>
<circle cx="217.4" cy="193.1" r=".13"/>
<circle cx="219.5" cy="195.9" r=".13"/>
</g>
<g fill="none" stroke="#480000" stroke-width=".3">
<path d="M178.1 188.4h1.4v.2h-.6v1.7h-.2v-1.7h-.6zM179.9 188.8h.7v1.3h.4v.2h-1.2v-.2h.5v-1.1h-.4zM180.3 188.3h.3v.3h-.3zM181.8 188.4h.2v.4h.6v.2h-.6v1l.2 .1h.4v.2a.55 .55 0 0 1-.8-.5v-.8h-.4v-.2h.4zM183 188.3h.6l.1 1.6 .1 .2h.4v.2a.54 .54 0 0 1-.8-.5v-1.4h-.4zM184.8 189a.65 .65 0 0 1 .8-.1 .65 .65 0 0 1 .3 .7h-1.1a.56 .56 0 0 0 .4 .5 .56 .56 0 0 0 .6-.1v.2a.81 .81 0 0 1-1.1-.1 .81 .81 0 0 1 .1-1.1zM185 189.1l.3-.1a.37 .37 0 0 1 .3 .4h-.8zM186.7 188.9h.3v.4h-.3zM186.7 189.9h.3v.4h-.3zM263.1 192.4a.73 .73 0 0 1 .9 .2v.3l-.3 .3 .5 .6h-.2l-.3-.4-.2-.2h-.2v.6h-.2zM263.3 192.6h.2a.26 .26 0 0 1 .3 .2 .26 .26 0 0 1-.2 .3h-.3zM264.5 192.9a.49 .49 0 0 1 .6-.1 .49 .49 0 0 1 .2 .5h-.8a.42 .42 0 0 0 .3 .4 .42 .42 0 0 0 .4-.1v.2a.6 .6 0 0 1-.8-.1 .6 .6 0 0 1 .1-.8z"/>
<path d="M264.6 193l.3-.1 .2 .3h-.6zM265.5 192.8h.2l.3 .9 .3-.9h.2l-.4 1h-.2zM267.1 192.8h.2v.3h-.2zM267.1 193.6h.2v.2h-.2z"/>
</g>
<text font-size="2.7" fill="#480000" x="178" y="190.3">Title:</text>
<g font-size="2" fill="#480000">
<text x="178" y="183.7">Sheet: Front documentation</text>
<text x="178" y="186.5">File: working.kicad_pcb</text>
<text x="178" y="193.9">Size: A4</text>
<text x="178" y="196.6">KiCad E.D.A. 7.0.6-7.0.6~ubuntu22.04.1 + KiBot v1.6.3</text>
<text x="200" y="193.9">Date: 2023-08-03_17-21-23</text>
<text x="263" y="196.6">Id: 6/6</text>
<text x="263" y="193.9">Rev:</text>
</g>
<g font-size="1.7" fill="#480000">
<text x="35" y="11.7">1</text>
<text x="85" y="11.7">2</text>
<text x="135" y="11.7">3</text>
<text x="185" y="11.7">4</text>
<text x="235" y="11.7">5</text>
<text x="285" y="11.7">6</text>
<text x="10.5" y="35.7">A</text>
<text x="285.5" y="35.7">A</text>
<text x="10.5" y="85.6">B</text>
<text x="285.5" y="85.6">B</text>
<text x="10.5" y="135.7">C</text>
<text x="285.5" y="135.7">C</text>
<text x="10.5" y="185.6">D</text>
<text x="285.5" y="185.6">D</text>
<text x="35" y="199.7">1</text>
<text x="85" y="199.7">2</text>
<text x="135" y="199.7">3</text>
<text x="185" y="199.7">4</text>
<text x="235" y="199.7">5</text>
<text x="285" y="199.7">6</text>
</g>
<g font-size="1" fill="#848484">
<text x="155.5" y="89.5">uFL/SMA</text>
<text x="149.5" y="90.4">0.1uF</text>
<text x="135.2" y="104.4" transform="rotate(-90 135.2 104.4)">74HC4050D</text>
<text x="128" y="111.6">AP2112K-3.3</text>
<text x="133.3" y="113.9">10uF</text>
<text x="135" y="108.2" transform="rotate(-90 135 108.2)">10uF</text>
<text x="142.7" y="110.3" transform="rotate(-90 142.7 110.3)">100K</text>
<text x="142.9" y="114.5" transform="rotate(-90 142.9 114.5)">100K</text>
</g>
<text font-size=".5" fill="#848484" x="139.8" y="105.8">100K</text>
</svg>
